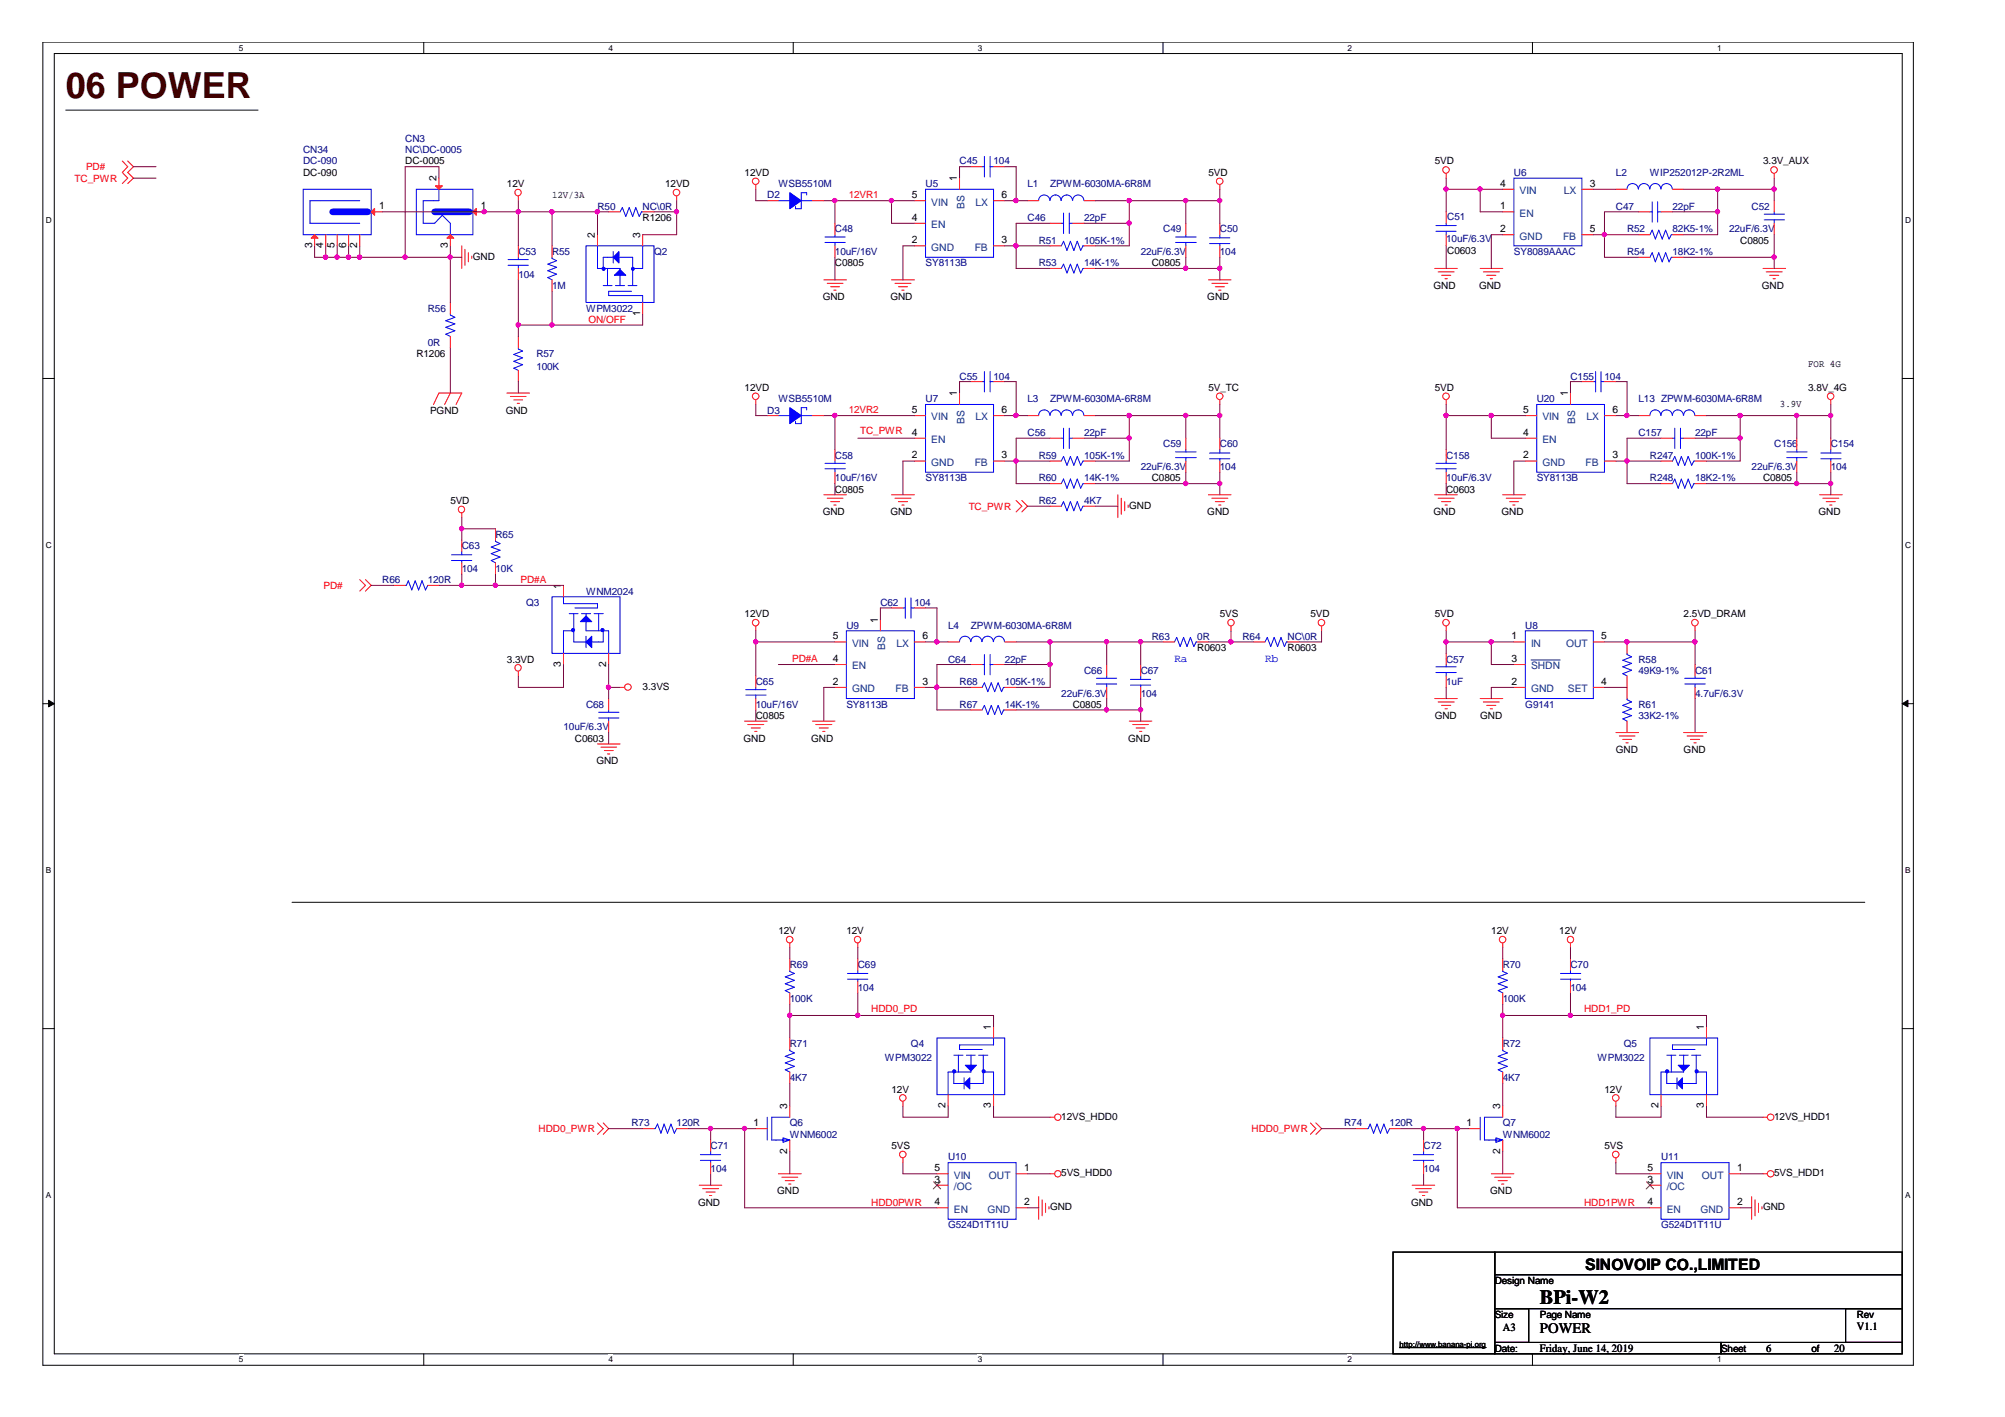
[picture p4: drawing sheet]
<svg xmlns="http://www.w3.org/2000/svg" width="297mm" height="210mm" viewBox="0 0 297 210" stroke-linecap="round" stroke-linejoin="round" font-family="sans-serif">
<path d="M6.3 6.2h277.2v196h-277.2zM8 7.9h273.8v192.6h-273.8z" fill="none" stroke="#000" stroke-width=".15"/>
<g fill="#fff">
<path d="M35.4 6.4h.6v1.4h-.6z"/>
<path d="M35.4 200.7h.6v1.4h-.6z"/>
</g>
<path d="M62.8 6.2v1.7M62.8 200.5v1.7" fill="none" stroke="#000" stroke-width=".15"/>
<g fill="#fff">
<path d="M90.1 6.4h.7v1.4h-.7z"/>
<path d="M90.1 200.7h.7v1.4h-.7z"/>
</g>
<path d="M117.5 6.2v1.7M117.5 200.5v1.7" fill="none" stroke="#000" stroke-width=".15"/>
<g fill="#fff">
<path d="M144.9 6.4h.6v1.4h-.6z"/>
<path d="M144.9 200.7h.6v1.4h-.6z"/>
</g>
<path d="M172.3 6.2v1.7M172.3 200.5v1.7" fill="none" stroke="#000" stroke-width=".15"/>
<g fill="#fff">
<path d="M199.6 6.4h.7v1.4h-.7z"/>
<path d="M199.6 200.7h.7v1.4h-.7z"/>
</g>
<path d="M227 6.2v1.7M227 200.5v1.7" fill="none" stroke="#000" stroke-width=".15"/>
<g fill="#fff">
<path d="M254.4 6.4h.6v1.4h-.6z"/>
<path d="M254.4 200.7h.6v1.4h-.6z"/>
<path d="M6.8 31.9h.8v1.4h-.8z"/>
<path d="M282.2 31.9h.9v1.4h-.9z"/>
<path d="M6.8 80.1h.8v1.4h-.8z"/>
<path d="M282.2 80.1h.9v1.4h-.9z"/>
</g>
<path d="M6.3 56.1h1.7M281.8 56.1h1.7" fill="none" stroke="#000" stroke-width=".15"/>
<g fill="#fff">
<path d="M6.8 128.2h.7v1.4h-.7z"/>
<path d="M282.2 128.2h.8v1.4h-.8z"/>
</g>
<path d="M6.3 104.2h1.7M281.8 104.2h1.7" fill="none" stroke="#000" stroke-width=".15"/>
<g fill="#000" stroke="#000" stroke-width=".15">
<path d="M7.2 103.7l.8 .5-.8 .5z" fill-rule="evenodd"/>
<path d="M281.8 104.2l.9-.5v1z" fill-rule="evenodd"/>
</g>
<g fill="#fff">
<path d="M6.8 176.4h.7v1.4h-.7z"/>
<path d="M282.2 176.4h.8v1.4h-.8z"/>
</g>
<path d="M9.7 16.3h28.5M43.3 133.7h233M6.3 152.4h1.7M281.8 152.4h1.7M206.4 185.5h15v15h-15zM221.4 185.5h60.4v3.3h-60.4zM221.4 188.8h60.4v5.1h-60.4zM221.4 193.9h5.1v5h-5.1zM221.4 198.9h33.6v1.6h-33.6zM255 198.9h26.8v1.6h-26.8zM273.4 193.9h8.4v5h-8.4z" fill="none" stroke="#000" stroke-width=".15"/>
<g fill="none" stroke="#f00" stroke-width=".15">
<path d="M18.1 23.8l.8 .9-.8 .8 .8 .9-.8 .8M18.9 23.8l.9 .9-.9 .8 .9 .9-.9 .8M46.6 34.8v1.6M48.3 34.8v1.6M50 34.8v1.6M51.6 34.8v1.6M53.3 34.8v1.6M55 31.4h1.6M65 26.4v1.6M66.7 34.8v1.6M68.4 36.4v3.4M68.9 36.9v2.4"/>
<path d="M69.4 37.4v1.4M69.9 37.9v.4M70.1 31.4h1.7M76.8 29.1v.6M76.8 36.4v1.7M76.8 39.8v1.7M81.8 36.4v1.7M88.5 34.8v1.6M90.2 31.4h1.7M95.2 31.4h1.7M95.2 34.8v1.6M100.2 29.1v.6"/>
<path d="M112 27.4v.6M113.7 29.7h1.6M120.4 29.7h1.6M123.7 33.1v1.7M123.7 36.4v1.7M135.5 29.7h1.6M135.5 36.4h1.6M135.5 33.1h1.6M142.2 26.4v1.6M143.8 24.7h1.7M147.2 29.7h1.6M147.2 36.4h1.6"/>
<path d="M147.2 24.7h1.6M152.2 29.7h1.7M155.6 39.8h1.6M155.6 36.4h1.6M155.6 33.1h1.6M158.9 33.1h1.7M160.6 39.8h1.7M160.6 29.7h1.7M160.6 36.4h1.7M175.7 33.1v1.7M175.7 36.4v1.7M180.7 27.4v.6"/>
<path d="M180.7 33.1v1.7M180.7 36.4v1.7M212.6 39.8h3.3M214.2 25.7v.7M214.2 31.4v1.7M214.2 34.8v1.6M219.3 39.8h3.3M222.6 31.4h1.7M222.6 28h1.7M222.6 34.8h1.7M234.4 28h1.7M234.4 34.8h1.7"/>
<path d="M239.4 28h1.6M242.7 31.4h1.7M242.7 38.1h1.7M242.7 34.8h1.7M246.1 31.4h1.7M247.8 28h1.6M247.8 38.1h1.6M247.8 34.8h1.6M261.2 39.8h3.3M262.8 25.7v.7M262.8 29.7v1.7M262.8 33.1v1.7"/>
<path d="M64.2 59.9l.8-1.7h3.4l-.8 1.7M66.7 58.2l-.8 1.7M66.7 44.8v1.7M66.7 49.8v1.7M75.1 58.2h3.3M75.6 58.7h2.3M76.1 59.2h1.3M76.6 59.7h.4M76.8 49.8v1.7M76.8 54.9v1.6M81.8 41.5v1.7M95.2 44.8v1.7"/>
<path d="M112 59.2v.7M122 41.5h3.4M122.6 42h2.3M123.1 42.5h1.3M123.5 43h.4M132.1 41.5h3.4M132.6 42h2.4M133.1 42.5h1.4M133.6 43h.3M142.2 58.2v1.7M143.8 56.5h1.7M147.2 56.5h1.6"/>
<path d="M179 41.5h3.4M179.5 42h2.4M180 42.5h1.4M180.6 43h.3M180.7 59.2v.7M213.1 40.3h2.3M213.6 40.8h1.3M214.1 41.3h.3M214.2 59.2v.7M219.8 40.3h2.3M220.3 40.8h1.3M220.8 41.3h.3"/>
<path d="M232.7 58.2v1.7M234.4 56.5h1.7M237.7 56.5h1.7M261.7 40.3h2.3M262.2 40.8h1.3M262.7 41.3h.3M271.2 59.2v.7M68.4 76v.7M73.4 78.3v1.7M113.7 61.6h1.6M120.4 61.6h1.6M122 73.3h3.4"/>
<path d="M122.6 73.8h2.3M123.1 74.3h1.3M123.5 74.8h.4M123.7 66.6v1.7M123.7 69.9v1.7M132.1 73.3h3.4M132.6 73.8h2.4M133.1 74.3h1.4M133.6 74.8h.3M135.5 64.9h1.6M135.5 68.3h1.6M135.5 61.6h1.6"/>
<path d="M147.2 68.3h1.6M147.2 61.6h1.6M150.5 74.1l.9 .9-.9 .8M151.4 74.1l.8 .9-.8 .8M152.2 61.6h1.7M155.6 64.9h1.6M155.6 68.3h1.6M155.6 71.6h1.6M155.6 75h1.6M158.9 64.9h1.7M160.6 68.3h1.7M160.6 61.6h1.7"/>
<path d="M160.6 71.6h1.7M160.6 75h1.7M165.6 73.3v3.4M166.1 73.8v2.4M166.6 74.3v1.4M167.1 74.8v.4M175.7 64.9v1.7M175.7 68.3v1.6M179 73.3h3.4M179.5 73.8h2.4M180 74.3h1.4M180.6 74.8h.3"/>
<path d="M180.7 64.9v1.7M180.7 68.3v1.6M212.6 73.3h3.3M213.1 73.8h2.3M213.6 74.3h1.3M214.1 74.8h.3M214.2 66.6v1.7M214.2 69.9v1.7M222.6 73.3h3.4M223.1 73.8h2.4M223.6 74.3h1.4M224.1 74.8h.4"/>
<path d="M226 64.9h1.7M226 68.3h1.7M226 61.6h1.7M237.7 68.3h1.7M237.7 61.6h1.7M242.7 61.6h1.7M246.1 64.9h1.7M246.1 68.3h1.7M246.1 71.6h1.7M249.4 64.9h1.7M251.1 68.3h1.7M251.1 61.6h1.7"/>
<path d="M251.1 71.6h1.7M266.2 64.9v1.7M266.2 68.3v1.6M269.6 73.3h3.3M270 73.8h2.4M270.6 74.3h1.3M271.1 74.8h.3M271.2 64.9v1.7M271.2 68.3v1.6M53.3 85.9l.8 .8-.8 .9M54.1 85.9l.9 .8-.9 .9M58.3 86.7h1.7"/>
<path d="M63.4 86.7h1.6M68.4 80v1.7M68.4 83.4v1.7M73.4 83.4v1.7M76.8 99.5v.6M83.5 86.7v1.7M83.5 96.8v1.6M90.2 96.8v1.6M112 92.8v.6M123.7 95.1h1.7M123.7 98.4h1.7M130.4 91.8v1.6"/>
<path d="M132.1 90.1h1.7M135.5 95.1h1.6M135.5 90.1h1.6M140.5 95.1h1.7M143.8 98.4h1.7M147.2 98.4h1.6M148.8 95.1h1.7M164 98.4v1.7M169 98.4v1.7M172.3 95.1h1.7M177.4 95.1h1.6M182.4 92.8v.6"/>
<path d="M185.8 95.1h1.6M190.8 95.1h1.6M195.8 92.8v.6M214.2 92.8v.6M214.2 96.8v1.6M224.3 95.1h1.7M224.3 98.4h1.7M236.1 95.1h1.6M241 95.1v1.7M251.1 92.8v.6M251.1 98.4v1.7M88.5 110.2h3.4"/>
<path d="M89 110.7h2.4M89.5 111.2h1.3M90 111.7h.3M90.2 103.5v1.7M90.2 106.8v1.7M91.9 101.8h.6M110.3 106.8h3.4M110.8 107.3h2.4M111.3 107.8h1.3M111.8 108.3h.3M112 100.1v1.7M112 103.5v1.7"/>
<path d="M120.4 106.8h3.3M120.9 107.3h2.3M121.4 107.8h1.3M121.9 108.3h.3M123.7 101.8h1.7M135.5 101.8h1.6M143.8 101.8h1.7M143.8 105.2h1.7M148.8 101.8h1.7M148.8 105.2h1.7M164 101.8v1.7M167.3 106.8h3.3"/>
<path d="M167.8 107.3h2.3M168.3 107.8h1.3M168.8 108.3h.4M169 101.8v1.7M212.6 103.5h3.3M213.1 104h2.3M213.6 104.5h1.3M214.1 105h.3M214.2 100.1v1.7M219.3 103.5h3.3M219.8 104h2.3M220.3 104.5h1.3"/>
<path d="M220.8 105h.3M224.3 101.8h1.7M236.1 101.8h1.6M239.4 108.5h3.3M239.9 109h2.3M240.4 109.5h1.3M240.9 110h.3M241 100.1v3.4M241 106.8v1.7M249.4 108.5h3.4M249.9 109h2.4M250.4 109.5h1.4"/>
<path d="M251 110h.3M251.1 101.8v1.7M117 139.7v.6M127.1 139.7v.6M222.6 139.7v.6M232.7 139.7v.6M117 142v1.7M117 147.1v1.6M117 153.8v1.7M117 158.8v1.7M127.1 142v1.7M127.1 145.4v1.7"/>
<path d="M147.2 152.1v1.7M222.6 142v1.7M222.6 147.1v1.6M222.6 153.8v1.7M222.6 158.8v1.7M232.7 142v1.7M232.7 145.4v1.7M252.8 152.1v1.7M88.5 166.3l.9 .9-.9 .8M89.4 166.3l.8 .9-.8 .8M95.2 167.2h1.7M100.2 167.2h1.7"/>
<path d="M103.6 175.6h3.3M104.1 176.1h2.4M104.6 176.6h1.4M105.1 177.1h.4M105.3 168.9v1.6M105.3 172.2v1.7M112 167.2h1.7M115.3 173.9h3.4M115.8 174.4h2.4M116.3 174.9h1.4M116.8 175.4h.4M117 163.8v1.7"/>
<path d="M117 168.9v1.6M133.8 163.2v.6M133.8 171.5v.7M138.8 173.9h1.7M138.8 175.6h1.7M138.8 178.9h1.7M140.5 162.2v1.6M147.2 162.2v1.6M150.5 173.9h1.7M150.5 178.9h1.7M153.9 177.3v3.3M154.4 177.7v2.4"/>
<path d="M154.9 178.2v1.4M155.4 178.7v.4M155.6 173.9h.7M155.6 165.5h.7M194.1 166.3l.8 .9-.8 .8M194.9 166.3l.9 .9-.9 .8M200.8 167.2h1.7M205.9 167.2h1.6M209.2 175.6h3.4M209.7 176.1h2.3M210.2 176.6h1.3M210.7 177.1h.4"/>
<path d="M210.9 168.9v1.6M210.9 172.2v1.7M217.6 167.2h1.7M220.9 173.9h3.4M221.4 174.4h2.4M222 174.9h1.3M222.5 175.4h.3M222.6 163.8v1.7M222.6 168.9v1.6M239.4 163.2v.6M239.4 171.5v.7M244.4 173.9h1.7"/>
<path d="M244.4 175.6h1.7M244.4 178.9h1.7M246.1 162.2v1.6M252.8 162.2v1.6M256.2 173.9h1.6M256.2 178.9h1.6M259.5 177.3v3.3M260 177.7v2.4M260.5 178.2v1.4M261 178.7v.4M261.2 173.9h.6M261.2 165.5h.6"/>
<circle cx="76.7" cy="28.5" r=".48"/>
<circle cx="100.2" cy="28.5" r=".49"/>
<circle cx="112" cy="26.8" r=".48"/>
<circle cx="180.7" cy="26.8" r=".48"/>
<circle cx="214.2" cy="25.2" r=".49"/>
<circle cx="262.8" cy="25.2" r=".49"/>
<circle cx="111.9" cy="58.7" r=".49"/>
<circle cx="180.7" cy="58.7" r=".49"/>
<circle cx="214.2" cy="58.7" r=".49"/>
<circle cx="271.2" cy="58.7" r=".49"/>
<circle cx="68.4" cy="75.5" r=".48"/>
<circle cx="76.7" cy="98.9" r=".48"/>
<circle cx="111.9" cy="92.2" r=".49"/>
<circle cx="182.4" cy="92.2" r=".48"/>
<circle cx="195.8" cy="92.2" r=".49"/>
<circle cx="214.2" cy="92.2" r=".49"/>
<circle cx="251.1" cy="92.2" r=".49"/>
<circle cx="93" cy="101.8" r=".48"/>
<circle cx="117" cy="139.2" r=".49"/>
<circle cx="127" cy="139.2" r=".48"/>
<circle cx="222.6" cy="139.2" r=".49"/>
<circle cx="232.6" cy="139.2" r=".48"/>
<circle cx="133.8" cy="171" r=".49"/>
<circle cx="133.8" cy="162.6" r=".49"/>
<circle cx="156.7" cy="173.9" r=".47"/>
<circle cx="156.7" cy="165.5" r=".47"/>
<circle cx="239.4" cy="171" r=".49"/>
<circle cx="239.4" cy="162.6" r=".49"/>
<circle cx="262.3" cy="173.9" r=".48"/>
<circle cx="262.3" cy="165.5" r=".48"/>
</g>
<path d="M207.3 199.6h12.8" fill="none" stroke="#000" stroke-width=".18"/>
<g fill="none" stroke="#00f" stroke-width=".15">
<path d="M44.9 28h10.1v6.8h-10.1zM53.3 29.7h-7.4v3.4h7.4M61.7 28h8.4v6.8h-8.4zM65 28v1.7h-2.3v3.4h1.7l1.1-1.2 1.2 1.2v1.7M75.3 39.3h3M75.3 38.5h3M76.8 38.1v.4M76.8 39.3v.5M81.8 38.1v.2l.7 .3-1.3 .5 1.3 .5-1.3 .5 1.3 .5-1.3 .5 .6 .4M86.8 36.4h10.1v8.4h-10.1zM88.5 36.4v3.4h3.4v2.5M90 39.8v2.5"/>
<path d="M90.8 38.1h-1.4v1.7M90.8 37.3v1.7M91.5 38.1h2.2v4.2M91.9 31.4l.3-.7 .5 1.4 .5-1.4 .5 1.4 .5-1.4 .5 1.4 .3-.7h.2M95.2 36.4v3.4h-1.5M115.3 29.7h1.7M118.7 29.7h1.7M119.5 28.9v-.4h-.8v2.4h-.8v-.3M122.2 35.9h3M122.2 35.1h3M123.7 34.8v.3M123.7 35.9v.5"/>
<path d="M137.1 28h10.1v10.1h-10.1zM145.5 24.7h.3M145.8 23.2v3M146.7 23.2v3M146.7 24.7h.5M153.9 29.7a.83 .83 0 0 1 .8-.8 .83 .83 0 0 1 .8 .8M155.6 29.7a.8 .8 0 0 1 .8-.8 .8 .8 0 0 1 .8 .8M157.2 29.7a.83 .83 0 0 1 .9-.8 .83 .83 0 0 1 .8 .8M157.2 33.1h.4M157.2 39.8l.4-.7 .5 1.3 .5-1.3 .5 1.3 .5-1.3 .5 1.3 .3-.6h.2M157.2 36.4l.4-.7 .5 1.4 .5-1.4 .5 1.4 .5-1.4 .5 1.4 .3-.7h.2M157.6 31.6v3"/>
<path d="M158.4 33.1h.5M158.4 31.6v3M158.9 29.7a.83 .83 0 0 1 .8-.8 .83 .83 0 0 1 .9 .8M174.2 35.9h3M174.2 35.1h3M175.7 34.8v.3M175.7 35.9v.5M179.2 35.2h3M179.2 36.1h3M180.7 34.8v.4M180.7 36.1v.3M212.7 34.3h3"/>
<path d="M212.7 33.4h3M214.2 33.1v.3M214.2 34.3v.5M224.3 26.4h10.1v10h-10.1zM241 28a.83 .83 0 0 1 .9-.8 .83 .83 0 0 1 .8 .8M242.7 28a.83 .83 0 0 1 .9-.8 .83 .83 0 0 1 .8 .8M244.4 28a.8 .8 0 0 1 .8-.8 .8 .8 0 0 1 .8 .8M244.4 38.1l.4-.7 .4 1.4 .5-1.4 .6 1.4 .5-1.4 .5 1.4 .3-.7h.2M244.4 34.8l.4-.7 .4 1.3 .5-1.3 .6 1.3 .5-1.3 .5 1.3 .3-.6h.2M244.4 31.4h.4M244.8 29.9v3M245.6 31.4h.5"/>
<path d="M245.6 29.9v3M246.1 28a.83 .83 0 0 1 .8-.8 .83 .83 0 0 1 .8 .8M261.4 32.6h3M261.4 31.7h3M262.8 31.4v.3M262.8 32.6v.5M66.7 46.5v.2l.7 .3-1.4 .5 1.4 .5-1.4 .5 1.4 .5-1.4 .5 .7 .3M76.8 51.5v.2l.6 .3-1.3 .5 1.3 .5-1.3 .5 1.3 .5-1.3 .5 .7 .4M89.4 42.3h1.3M91.2 42.3h1.3M93 42.3h1.4M93.6 43.2h-3.4v.6h5v1"/>
<path d="M137.1 59.9h10.1v10h-10.1zM145.5 56.5h.3M145.8 55v3.1M146.7 55v3.1M146.7 56.5h.5M227.7 59.9h10v10h-10zM236.1 56.5h.3M236.4 55v3.1M237.2 56.5h.5M237.2 55v3.1M115.3 61.6h1.7M118.7 61.6h1.7"/>
<path d="M119.5 60.7v-.3h-.8v2.4h-.8v-.4M122.2 69.4h3M122.2 68.6h3M123.7 68.3v.3M123.7 69.4v.5M153.9 61.5a.83 .83 0 0 1 .8-.8 .83 .83 0 0 1 .8 .8M155.6 61.5a.8 .8 0 0 1 .8-.8 .8 .8 0 0 1 .8 .8M157.2 61.5a.83 .83 0 0 1 .9-.8 .83 .83 0 0 1 .8 .8M157.2 68.3l.4-.7 .5 1.3 .5-1.3 .5 1.3 .5-1.3 .5 1.3 .3-.6h.2M157.2 71.6l.4-.6 .5 1.3 .5-1.3 .5 1.3 .5-1.3 .5 1.3 .3-.7h.2M157.2 64.9h.4M157.2 75l.4-.7 .5 1.4 .5-1.4 .5 1.4 .5-1.4 .5 1.4 .3-.7h.2"/>
<path d="M157.6 63.4v3M158.4 64.9h.5M158.4 63.4v3M158.9 61.5a.83 .83 0 0 1 .8-.8 .83 .83 0 0 1 .9 .8M174.2 67.8h3M174.2 66.9h3M175.7 66.6v.3M175.7 67.8v.5M179.2 67.1h3M179.2 68h3M180.7 66.6v.5M180.7 68v.3"/>
<path d="M212.7 69.4h3M212.7 68.6h3M214.2 68.3v.3M214.2 69.4v.5M244.4 61.5a.8 .8 0 0 1 .8-.8 .8 .8 0 0 1 .8 .8M246.1 61.5a.83 .83 0 0 1 .8-.8 .83 .83 0 0 1 .8 .8M247.8 61.5a.8 .8 0 0 1 .8-.8 .8 .8 0 0 1 .8 .8M247.8 68.3l.3-.7 .5 1.3 .5-1.3 .5 1.3 .5-1.3 .5 1.3 .4-.6h.1M247.8 71.6l.3-.6 .5 1.3 .5-1.3 .5 1.3 .5-1.3 .5 1.3 .4-.7h.1M247.8 64.9h.3M248.1 63.4v3M249 64.9h.4"/>
<path d="M249 63.4v3M249.4 61.5a.83 .83 0 0 1 .9-.8 .83 .83 0 0 1 .8 .8M264.7 67.8h3M264.7 66.9h3M266.2 66.6v.3M266.2 67.8v.5M269.7 67.1h3.1M269.7 68h3.1M271.2 66.6v.5M271.2 68v.3M60 86.7h.2l.3-.7 .5 1.4 .5-1.4 .5 1.4 .5-1.4 .5 1.4 .4-.7M66.9 82.2h3"/>
<path d="M66.9 83h3M68.4 81.7v.5M68.4 83v.4M73.4 80v.2l.7 .3-1.3 .5 1.3 .5-1.3 .5 1.3 .5-1.3 .5 .6 .4M81.8 88.4h10.1v8.4h-10.1zM83.5 88.4v1h5v.7h-3.3M84.3 90.9h1.3M85 90.9v4.2h2.2M85 93.4h-1.5v3.4M86.1 90.9h1.4M86.8 90.9v2.5h3.4v3.4M86.8 94.2v1.7"/>
<path d="M88 90.9h1.4M88.7 90.9v2.5M89.4 93.4v1.7h-1.7M125.4 93.4h10.1v10.1h-10.1zM133.8 90.1h.3M134.1 88.6v3M135 90.1h.5M135 88.6v3M142.2 95.1a.83 .83 0 0 1 .8-.9 .83 .83 0 0 1 .8 .9M143.8 95.1a.8 .8 0 0 1 .9-.9 .8 .8 0 0 1 .8 .9M145.5 95.1a.83 .83 0 0 1 .8-.9 .83 .83 0 0 1 .9 .9M145.5 98.4h.3"/>
<path d="M145.8 97v3M146.7 98.4h.5M146.7 97v3M147.2 95.1a.8 .8 0 0 1 .8-.9 .8 .8 0 0 1 .8 .9M174 95.1l.3-.7 .5 1.4 .5-1.4 .6 1.4 .5-1.4 .5 1.4 .3-.7h.2M187.4 95.1l.3-.7 .6 1.4 .5-1.4 .5 1.4 .5-1.4 .5 1.4 .3-.7h.2M212.7 99.6h3M212.7 98.8h3M214.2 98.4v.4M214.2 99.6v.5M226 93.4h10.1v10.1h-10.1zM241 96.8v.2l.7 .3-1.3 .5 1.3 .5-1.3 .5 1.3 .5-1.3 .5 .6 .3"/>
<path d="M88.7 106.4h3M88.7 105.5h3M90.2 105.2v.3M90.2 106.4v.4M110.5 103h3M110.5 102.2h3M112 101.8v.4M112 103v.5M145.5 101.8l.3-.7 .5 1.4 .6-1.4 .5 1.4 .5-1.4 .5 1.4 .3-.7h.1M145.5 105.2l.3-.7 .5 1.3 .6-1.3 .5 1.3 .5-1.3 .5 1.3 .3-.6h.1M162.4 101.3h3M162.4 100.5h3"/>
<path d="M164 100.1v.4M164 101.3v.5M167.5 100.6h3M167.5 101.5h3M169 100.1v.5M169 101.5v.3M241 103.5v.1l.7 .4-1.3 .5 1.3 .5-1.3 .5 1.3 .5-1.3 .5 .6 .3M249.6 101.3h3M249.6 100.5h3M251.1 100.1v.4M251.1 101.3v.5M117 143.7v.2l.7 .3-1.4 .5 1.4 .5-1.4 .5 1.4 .5-1.4 .5 .7 .4"/>
<path d="M117 155.5v.1l.7 .4-1.4 .5 1.4 .4-1.4 .6 1.4 .5-1.4 .5 .7 .3M125.6 144.2h3M125.6 145h3M127.1 143.7v.5M127.1 145v.4M138.8 153.8h10v8.4h-10zM141.3 156.3h1.4M141.3 158.8v1.7h1.5M142 156.3v2.5M142.8 159.7v1.6M143.2 156.3h1.3M143.8 156.3v2.5h-3.3v3.4"/>
<path d="M145 156.3h1.3M145.7 156.3v4.2h-2.2M145.7 158.8h1.5v3.4M147.2 153.8v1h-5v.7h3.3M222.6 143.7v.2l.7 .3-1.3 .5 1.3 .5-1.3 .5 1.3 .5-1.3 .5 .6 .4M222.6 155.5v.1l.7 .4-1.3 .5 1.3 .4-1.3 .6 1.3 .5-1.3 .5 .6 .3M231.2 144.2h3M231.2 145h3M232.7 143.7v.5M232.7 145v.4M244.4 153.8h10.1v8.4h-10.1zM246.9 156.3h1.4"/>
<path d="M246.9 158.8v1.7h1.6M247.6 156.3v2.5M248.5 159.7v1.6M248.8 156.3h1.3M249.4 156.3v2.5h-3.3v3.4M250.6 156.3h1.4M251.3 158.8h1.5v3.4M251.3 156.3v4.2h-2.2M252.8 153.8v1h-5v.7h3.3M96.9 167.2h.2l.3-.7 .5 1.4 .5-1.4 .5 1.4 .5-1.4 .5 1.4 .3-.7M103.8 171h3M103.8 171.9h3"/>
<path d="M105.3 170.5v.5M105.3 171.9v.3M113.7 165.5v3.4M117 165.5h-2.7v3.4h2.7l-1 .3v-.7l1 .4M140.5 172.2h10v8.4h-10zM202.5 167.2h.2l.3-.7 .5 1.4 .5-1.4 .5 1.4 .5-1.4 .5 1.4 .4-.7M209.4 171h3M209.4 171.9h3M210.9 170.5v.5M210.9 171.9v.3M219.3 165.5v3.4M222.6 165.5h-2.7v3.4h2.7l-1 .3v-.7l1 .4"/>
<path d="M246.1 172.2h10.1v8.4h-10.1z"/>
</g>
<path d="M49.3 31.4h5.2M64.4 31.4h5.2" fill="none" stroke="#00f" stroke-width=".97"/>
<g fill="#f00" stroke="#f00" stroke-width=".15">
<path d="M55 31.4l.5-.5v1z" fill-rule="evenodd"/>
<path d="M46.1 35.3l.5-.5 .5 .5z" fill-rule="evenodd"/>
<path d="M64.5 27.5h1l-.5 .5z" fill-rule="evenodd"/>
<path d="M70.6 30.9v1l-.5-.5z" fill-rule="evenodd"/>
<path d="M66.2 35.3l.5-.5 .5 .5z" fill-rule="evenodd"/>
</g>
<g fill="#00f" stroke="#00f" stroke-width=".15">
<path d="M117 28.5l1.7 1.2-1.7 1.2z" fill-rule="evenodd"/>
<path d="M249.3 159.7v1.6l-.8-.8z" fill-rule="evenodd"/>
<path d="M248.6 157.8h1.7l-.9 .8z" fill-rule="evenodd"/>
<path d="M246.8 158.5h.3l.1 .2-.1 .2h-.1h-.2z" fill-rule="evenodd"/>
<path d="M251.2 158.5h.3l.1 .2-.1 .2h-.2h-.1z" fill-rule="evenodd"/>
<path d="M90.8 38.1l.9-.8v1.7z" fill-rule="evenodd"/>
<path d="M91.9 39.9l.8 .9h-1.7z" fill-rule="evenodd"/>
<path d="M89.3 39.7h.3l.1 .1-.1 .2-.2 .1-.1-.1z" fill-rule="evenodd"/>
<path d="M93.6 39.7h.3l.1 .1-.1 .2-.1 .1-.2-.1z" fill-rule="evenodd"/>
<path d="M143.7 159.7v1.6l-.9-.8z" fill-rule="evenodd"/>
<path d="M143 157.8h1.7l-.9 .8z" fill-rule="evenodd"/>
<path d="M141.2 158.5h.3l.1 .2-.1 .2h-.1h-.2z" fill-rule="evenodd"/>
<path d="M145.6 158.5h.3l.1 .2-.1 .2h-.2h-.1z" fill-rule="evenodd"/>
<path d="M86.8 95.1l.9-.9v1.7z" fill-rule="evenodd"/>
<path d="M86.8 91.2l.9 .9h-1.7z" fill-rule="evenodd"/>
<path d="M89.1 93.2h.3l.1 .1-.1 .2-.2 .1-.1-.1z" fill-rule="evenodd"/>
<path d="M84.7 93.2h.4v.1v.2l-.2 .1-.2-.1z" fill-rule="evenodd"/>
<path d="M117 60.4l1.7 1.2-1.7 1.2z" fill-rule="evenodd"/>
</g>
<path d="M226.8 97.8h4.3" fill="none" stroke="#004080" stroke-width=".15"/>
<path d="M138.3 175.1l1.1 1M139.3 175.1l-1 1M243.9 175.1l1.1 1M244.9 175.1l-1 1" fill="none" stroke="#804000" stroke-width=".15"/>
<g fill="none" stroke="#800040" stroke-width=".15">
<path d="M19.8 24.7h3.3M19.8 26.4h3.3M46.6 36.4v1.7h21.8M48.3 36.4v1.7M50 36.4v1.7M51.6 36.4v1.7M53.3 36.4v1.7M56.6 31.4h33.6M65 26.4v-1.7h-5v13.4M66.7 36.4v8.4M76.8 29.7v6.7M81.8 31.4v5"/>
<path d="M88.5 31.4v3.4M96.9 31.4h3.3M100.2 29.7v5.1h-5M112 28v1.7h1.7M122 29.7h13.5M123.7 29.7v3.4M123.7 38.1v3.4M132.1 29.7v3.4h3.4M135.5 36.4h-1.7v5.1M143.8 24.7h-1.6v1.7M148.8 24.7h1.7v5M148.8 29.7h3.4"/>
<path d="M148.8 36.4h6.8M155.6 33.1h-5.1v6.7h5.1M160.6 33.1h6.7M162.3 29.7h18.4M162.3 39.8h18.4M167.3 29.7v6.7h-5M175.7 29.7v3.4M175.7 38.1v1.7M180.7 28v5.1M180.7 38.1v3.4M214.2 26.4v5M214.2 36.4v3.4"/>
<path d="M214.2 28h8.4M219.3 28v3.4h3.3M222.6 34.8h-1.7v5M236.1 34.8h6.6M236.1 28h3.3M242.7 31.4h-5v6.7h5M247.8 31.4h6.7M249.4 38.1h13.4M249.4 28h13.4M254.5 28v6.8h-5.1M262.8 26.4v3.3M262.8 34.8v5"/>
<path d="M66.7 51.5v6.7M76.8 41.5v8.3M76.8 56.5v1.7M81.8 43.2v4.9M95.2 46.5v1.6h-18.4M112 59.9v1.7h1.7M143.8 56.5h-1.6v1.7M148.8 56.5h1.7v5.1M180.7 59.9v5M214.2 59.9v6.7M234.4 56.5h-1.7v1.7M239.4 56.5h1.6v5.1"/>
<path d="M271.2 59.9v5M68.4 76.7v3.3M68.4 78.3h5M122 61.6h13.5M123.7 61.6v5M123.7 71.6v1.7M127.1 64.9h8.4M135.5 68.3h-1.7v5M148.8 61.6h3.4M148.8 68.3h6.8M152.2 75h3.4M155.6 64.9h-5.1v6.7h5.1"/>
<path d="M160.6 64.9h6.7M162.3 61.6h18.4M162.3 75h3.3M162.3 71.6h18.4M167.3 61.6v6.7h-5M175.7 61.6v3.3M175.7 69.9v1.7M180.7 69.9v3.4M214.2 61.6h11.8M214.2 71.6v1.7M220.9 61.6v3.3h5.1M226 68.3h-1.7v5"/>
<path d="M239.4 61.6h3.3M239.4 68.3h6.7M246.1 64.9h-5.1v6.7h5.1M251.1 64.9h6.7M252.8 61.6h18.4M252.8 71.6h18.4M257.8 61.6v6.7h-5M266.2 61.6v3.3M266.2 69.9v1.7M271.2 69.9v3.4M55 86.7h3.3M65 86.7h18.5"/>
<path d="M68.4 85.1v1.6M73.4 85.1v1.6M83.5 98.4v3.4h-6.7v-1.7M90.2 98.4v5.1M112 93.4v6.7M112 95.1h11.7M115.3 98.4h8.4M132.1 90.1h-1.7v1.7M137.1 95.1h3.4M137.1 90.1h1.7v5M143.8 98.4h-5v6.8h5M148.8 98.4h6.8"/>
<path d="M150.5 95.1h21.8M155.6 95.1v6.7h-5.1M164 95.1v3.3M169 95.1v3.3M179 95.1h6.8M182.4 93.4v1.7M195.8 93.4v1.7h-3.4M214.2 95.1h10.1M214.2 93.4v3.4M220.9 95.1v3.3h3.4M237.7 95.1h13.4M251.1 93.4v5"/>
<path d="M90.2 101.8h1.7M90.2 108.5v1.7M112 105.2v1.6M123.7 101.8h-1.7v5M137.1 101.8h6.7M150.5 105.2h18.5M164 103.5v1.7M169 103.5v3.3M214.2 101.8v1.7M224.3 101.8h-3.4v1.7M237.7 101.8h3.3M251.1 103.5v5"/>
<path d="M117 140.3v1.7M117 148.7v5.1M117 150.4h30.2v1.7M127.1 140.3v1.7M127.1 147.1v3.3M222.6 150.4h30.2v1.7M222.6 140.3v1.7M222.6 148.7v5.1M232.7 140.3v1.7M232.7 147.1v3.3M90.2 167.2h5M101.9 167.2h10.1"/>
<path d="M105.3 167.2v1.7M105.3 173.9v1.7M110.3 167.2v11.7h28.5M117 160.5v3.3M117 170.5v3.4M133.8 163.8v1.7h6.7v-1.7M133.8 172.2v1.7h5M147.2 163.8v1.7h8.4M152.2 178.9h1.7M152.2 173.9h3.4M195.8 167.2h5M207.5 167.2h10.1"/>
<path d="M210.9 167.2v1.7M210.9 173.9v1.7M215.9 167.2v11.7h28.5M222.6 160.5v3.3M222.6 170.5v3.4M239.4 172.2v1.7h5M239.4 163.8v1.7h6.7v-1.7M252.8 163.8v1.7h8.4M257.8 178.9h1.7M257.8 173.9h3.4"/>
</g>
<g fill="#f0f" stroke="#f0f" stroke-width=".15">
<circle cx="150.5" cy="29.7" r=".32"/>
<circle cx="132.1" cy="29.7" r=".32"/>
<circle cx="123.7" cy="29.7" r=".32"/>
<circle cx="175.7" cy="29.7" r=".32"/>
<circle cx="167.3" cy="33" r=".32"/>
<circle cx="167.3" cy="29.7" r=".32"/>
<circle cx="150.5" cy="36.4" r=".32"/>
<circle cx="175.7" cy="39.7" r=".32"/>
<circle cx="123.7" cy="61.5" r=".32"/>
<circle cx="88.5" cy="31.4" r=".32"/>
<circle cx="81.8" cy="31.4" r=".32"/>
<circle cx="76.8" cy="31.4" r=".32"/>
<circle cx="81.8" cy="48.1" r=".32"/>
<circle cx="76.8" cy="48.1" r=".32"/>
<circle cx="182.3" cy="95.1" r=".32"/>
<circle cx="180.7" cy="29.7" r=".32"/>
<circle cx="180.7" cy="39.7" r=".32"/>
<circle cx="60" cy="38.1" r=".32"/>
<circle cx="100.2" cy="31.4" r=".32"/>
<circle cx="251.1" cy="95.1" r=".32"/>
<circle cx="241" cy="95.1" r=".32"/>
<circle cx="254.4" cy="28" r=".32"/>
<circle cx="262.8" cy="28" r=".32"/>
<circle cx="254.4" cy="31.4" r=".32"/>
<circle cx="220.9" cy="95.1" r=".32"/>
<circle cx="214.2" cy="95.1" r=".32"/>
<circle cx="262.8" cy="38.1" r=".32"/>
<circle cx="237.7" cy="34.7" r=".32"/>
<circle cx="214.2" cy="28" r=".32"/>
<circle cx="219.3" cy="28" r=".32"/>
<circle cx="110.3" cy="167.2" r=".32"/>
<circle cx="127.1" cy="150.4" r=".32"/>
<circle cx="117" cy="150.4" r=".32"/>
<circle cx="180.7" cy="61.5" r=".32"/>
<circle cx="180.7" cy="71.6" r=".32"/>
<circle cx="167.3" cy="61.5" r=".32"/>
<circle cx="167.3" cy="64.9" r=".32"/>
<circle cx="175.7" cy="61.5" r=".32"/>
<circle cx="150.5" cy="68.3" r=".32"/>
<circle cx="175.7" cy="71.6" r=".32"/>
<circle cx="150.5" cy="61.5" r=".32"/>
<circle cx="169" cy="95.1" r=".32"/>
<circle cx="169" cy="105.1" r=".32"/>
<circle cx="155.6" cy="98.4" r=".32"/>
<circle cx="155.6" cy="95.1" r=".32"/>
<circle cx="163.9" cy="95.1" r=".32"/>
<circle cx="163.9" cy="105.1" r=".32"/>
<circle cx="138.8" cy="101.8" r=".32"/>
<circle cx="138.8" cy="95.1" r=".32"/>
<circle cx="111.9" cy="95.1" r=".32"/>
<circle cx="105.3" cy="167.2" r=".32"/>
<circle cx="232.6" cy="150.4" r=".32"/>
<circle cx="222.6" cy="150.4" r=".32"/>
<circle cx="215.9" cy="167.2" r=".32"/>
<circle cx="210.9" cy="167.2" r=".32"/>
<circle cx="66.7" cy="38.1" r=".32"/>
<circle cx="73.4" cy="86.7" r=".32"/>
<circle cx="68.4" cy="86.7" r=".32"/>
<circle cx="68.4" cy="78.3" r=".32"/>
<circle cx="90.1" cy="101.8" r=".32"/>
<circle cx="266.2" cy="61.5" r=".32"/>
<circle cx="271.2" cy="61.5" r=".32"/>
<circle cx="266.2" cy="71.6" r=".32"/>
<circle cx="271.2" cy="71.6" r=".32"/>
<circle cx="257.8" cy="61.5" r=".32"/>
<circle cx="241" cy="68.3" r=".32"/>
<circle cx="257.8" cy="64.9" r=".32"/>
<circle cx="241" cy="61.5" r=".32"/>
<circle cx="220.9" cy="61.5" r=".32"/>
<circle cx="214.2" cy="61.5" r=".32"/>
<circle cx="53.3" cy="38.1" r=".32"/>
<circle cx="48.2" cy="38.1" r=".32"/>
<circle cx="49.9" cy="38.1" r=".32"/>
<circle cx="71.7" cy="31.4" r=".32"/>
<circle cx="51.6" cy="38.1" r=".32"/>
</g>
<text font-size="5.3" fill="#400000" x="9.7" y="14.5">06 POWER</text>
<text font-size="3" x="228.1" y="193.2">BPi-W2</text>
<text font-size="2.3" x="234.9" y="188.1">SINOVOIP CO.,LIMITED</text>
<text font-size="2.2" x="228.1" y="197.4">POWER</text>
<g font-size="1.7" fill="#00f">
<text x="174" y="98.1">Ra</text>
<text x="187.4" y="98.1">Rb</text>
</g>
<g font-size="1.7">
<text x="222.6" y="197.1">A3</text>
<text x="275.1" y="196.9">V1.1</text>
<text x="228.1" y="200.3">Friday, June 14, 2019</text>
<text x="261.7" y="200.3">6</text>
<text x="271.7" y="200.3">20</text>
</g>
<g font-size="1.5" fill="#000080">
<text x="44.9" y="22.7">CN34</text>
<text x="60" y="21">CN3</text>
<text x="60" y="22.7">NC\DC-0005</text>
<text x="44.9" y="24.4">DC-090</text>
<text x="113.7" y="29.4">D2</text>
<text x="115.3" y="27.7">WSB5510M</text>
<text x="137.1" y="27.7">U5</text>
<text x="142.2" y="24.4">C45</text>
<text x="147.2" y="24.4">104</text>
<text x="152.2" y="27.7">L1</text>
<text x="155.6" y="27.7">ZPWM-6030MA-6R8M</text>
<text x="224.3" y="26">U6</text>
<text x="239.4" y="26">L2</text>
<text x="244.4" y="26">WIP252012P-2R2ML</text>
<text x="88.5" y="31.1">R50</text>
<text x="95.2" y="31.1">NC\0R</text>
<text x="123.7" y="34.4">C48</text>
<text x="152.2" y="32.7">C46</text>
<text x="160.6" y="32.7">22pF</text>
<text x="172.3" y="34.4">C49</text>
<text x="180.7" y="34.4">C50</text>
<text x="214.2" y="35.8">10uF/6.3V</text>
<text x="214.4" y="32.6">C51</text>
<text x="239.4" y="31.1">C47</text>
<text x="241" y="34.4">R52</text>
<text x="247.8" y="31.1">22pF</text>
<text x="247.8" y="34.4">82K5-1%</text>
<text x="256.2" y="34.4">22uF/6.3V</text>
<text x="259.5" y="31.1">C52</text>
<text x="76.8" y="37.8">C53</text>
<text x="76.8" y="41.1">104</text>
<text x="81.8" y="37.8">R55</text>
<text x="96.9" y="37.8">Q2</text>
<text x="123.7" y="37.8">10uF/16V</text>
<text x="137.1" y="39.5">SY8113B</text>
<text x="153.9" y="39.5">R53</text>
<text x="153.9" y="36.1">R51</text>
<text x="160.6" y="39.5">14K-1%</text>
<text x="160.6" y="36.1">105K-1%</text>
<text x="169" y="37.8">22uF/6.3V</text>
<text x="180.7" y="37.8">104</text>
<text x="224.3" y="37.8">SY8089AAAC</text>
<text x="241" y="37.8">R54</text>
<text x="247.8" y="37.8">18K2-1%</text>
<text x="63.4" y="46.2">R56</text>
<text x="81.8" y="42.8">1M</text>
<text x="86.8" y="46.2">WPM3022</text>
<text x="63.4" y="51.2">0R</text>
<text x="79.5" y="52.9">R57</text>
<text x="79.5" y="54.9">100K</text>
<text x="115.3" y="59.6">WSB5510M</text>
<text x="137.1" y="59.6">U7</text>
<text x="142.2" y="56.2">C55</text>
<text x="147.2" y="56.2">104</text>
<text x="152.2" y="59.6">L3</text>
<text x="155.6" y="59.6">ZPWM-6030MA-6R8M</text>
<text x="227.7" y="59.6">U20</text>
<text x="232.7" y="56.2">C155</text>
<text x="237.7" y="56.2">104</text>
<text x="242.7" y="59.6">L13 ZPWM-6030MA-6R8M</text>
<text x="113.7" y="61.3">D3</text>
<text x="152.2" y="64.6">C56</text>
<text x="160.6" y="64.6">22pF</text>
<text x="242.7" y="64.6">C157</text>
<text x="251.1" y="64.6">22pF</text>
<text x="123.7" y="68">C58</text>
<text x="123.7" y="71.3">10uF/16V</text>
<text x="137.1" y="71.3">SY8113B</text>
<text x="153.9" y="71.3">R60</text>
<text x="153.9" y="68">R59</text>
<text x="160.6" y="71.3">14K-1%</text>
<text x="160.6" y="68">105K-1%</text>
<text x="169" y="69.7">22uF/6.3V</text>
<text x="172.3" y="66.3">C59</text>
<text x="180.7" y="66.3">C60</text>
<text x="180.7" y="69.7">104</text>
<text x="214.2" y="68">C158</text>
<text x="214.2" y="71.3">10uF/6.3V</text>
<text x="227.7" y="71.3">SY8113B</text>
<text x="244.4" y="68">R247</text>
<text x="244.4" y="71.3">R248</text>
<text x="251.1" y="68">100K-1%</text>
<text x="251.1" y="71.3">18K2-1%</text>
<text x="259.5" y="69.7">22uF/6.3V</text>
<text x="262.8" y="66.3">C156</text>
<text x="271.2" y="66.3">C154</text>
<text x="271.2" y="69.7">104</text>
<text x="153.9" y="74.6">R62</text>
<text x="160.6" y="74.6">4K7</text>
<text x="68.4" y="81.4">C63</text>
<text x="73.4" y="79.7">R65</text>
<text x="56.6" y="86.4">R66</text>
<text x="63.4" y="86.4">120R</text>
<text x="68.4" y="84.7">104</text>
<text x="73.4" y="84.7">10K</text>
<text x="77.9" y="89.8">Q3</text>
<text x="86.8" y="88.1">WNM2024</text>
<text x="130.4" y="89.8">C62</text>
<text x="135.5" y="89.8">104</text>
<text x="125.4" y="93.1">U9</text>
<text x="140.5" y="93.1">L4</text>
<text x="143.8" y="93.1">ZPWM-6030MA-6R8M</text>
<text x="170.6" y="94.8">R63</text>
<text x="177.4" y="94.8">0R</text>
<text x="184.1" y="94.8">R64</text>
<text x="190.8" y="94.8">NC\0R</text>
<text x="226" y="93.1">U8</text>
<text x="112" y="101.5">C65</text>
<text x="140.5" y="98.1">C64</text>
<text x="142.2" y="101.5">R68</text>
<text x="148.8" y="101.5">105K-1%</text>
<text x="148.8" y="98.1">22pF</text>
<text x="160.6" y="99.8">C66</text>
<text x="169" y="99.8">C67</text>
<text x="214.2" y="98.1">C57</text>
<text x="214.2" y="101.5">1uF</text>
<text x="242.7" y="98.1">R58</text>
<text x="242.7" y="99.8">49K9-1%</text>
<text x="251.1" y="99.8">C61</text>
<text x="86.8" y="104.8">C68</text>
<text x="112" y="104.8">10uF/16V</text>
<text x="125.4" y="104.8">SY8113B</text>
<text x="142.2" y="104.8">R67</text>
<text x="148.8" y="104.8">14K-1%</text>
<text x="157.2" y="103.2">22uF/6.3V</text>
<text x="169" y="103.2">104</text>
<text x="226" y="104.8">G9141</text>
<text x="242.7" y="104.8">R61</text>
<text x="242.7" y="106.5">33K2-1%</text>
<text x="251.1" y="103.2">4.7uF/6.3V</text>
<text x="83.5" y="108.2">10uF/6.3V</text>
<text x="117" y="143.4">R69</text>
<text x="127.1" y="143.4">C69</text>
<text x="222.6" y="143.4">R70</text>
<text x="232.7" y="143.4">C70</text>
<text x="117" y="148.4">100K</text>
<text x="127.1" y="146.7">104</text>
<text x="222.6" y="148.4">100K</text>
<text x="232.7" y="146.7">104</text>
<text x="117" y="155.1">R71</text>
<text x="135" y="155.1">Q4</text>
<text x="222.6" y="155.1">R72</text>
<text x="240.6" y="155.1">Q5</text>
<text x="117" y="160.2">4K7</text>
<text x="131.1" y="157.2">WPM3022</text>
<text x="222.6" y="160.2">4K7</text>
<text x="236.7" y="157.2">WPM3022</text>
<text x="93.6" y="166.8">R73</text>
<text x="100.2" y="166.8">120R</text>
<text x="117" y="166.8">Q6</text>
<text x="199.1" y="166.8">R74</text>
<text x="205.9" y="166.8">120R</text>
<text x="222.6" y="166.8">Q7</text>
<text x="105.3" y="170.2">C71</text>
<text x="105.3" y="173.6">104</text>
<text x="117" y="168.5">WNM6002</text>
<text x="140.5" y="171.9">U10</text>
<text x="210.9" y="170.2">C72</text>
<text x="210.9" y="173.6">104</text>
<text x="222.6" y="168.5">WNM6002</text>
<text x="246.1" y="171.9">U11</text>
<text x="140.5" y="182">G524D1T11U</text>
<text x="246.1" y="182">G524D1T11U</text>
</g>
<g font-size="1.5" fill="#f00">
<text x="11" y="26.9">TC_PWR</text>
<text x="12.7" y="25.2">PD#</text>
<text x="125.7" y="29.4">12VR1</text>
<text x="87.2" y="47.8">ON/OFF</text>
<text x="125.7" y="61.2">12VR2</text>
<text x="127.4" y="64.4">TC_PWR</text>
<text x="143.5" y="75.5">TC_PWR</text>
<text x="47.9" y="87.2">PD#</text>
<text x="77.1" y="86.4">PD#A</text>
<text x="117.3" y="98.1">PD#A</text>
<text x="129.1" y="149.9">HDD0_PD</text>
<text x="234.7" y="149.9">HDD1_PD</text>
<text x="79.8" y="167.7">HDD0_PWR</text>
<text x="185.4" y="167.7">HDD0_PWR</text>
<text x="129.1" y="178.6">HDD0PWR</text>
<text x="234.7" y="178.6">HDD1PWR</text>
</g>
<g font-size="1.5">
<text x="44.9" y="26">DC-090</text>
<text x="60" y="24.4">DC-0005</text>
<text x="64.6" y="26.9" transform="rotate(-90 64.6 26.9)">2</text>
<text x="75.1" y="27.7">12V</text>
<text x="81.8" y="29.3">12V/3A</text>
<text x="98.6" y="27.7">12VD</text>
<text x="110.3" y="26">12VD</text>
<text x="135.1" y="29.4">5</text>
<text x="141.8" y="26.9" transform="rotate(-90 141.8 26.9)">1</text>
<text x="148.4" y="29.4">6</text>
<text x="179" y="26">5VD</text>
<text x="212.6" y="24.4">5VD</text>
<text x="222.2" y="27.7">4</text>
<text x="235.5" y="27.7">3</text>
<text x="261.2" y="24.4">3.3V_AUX</text>
<text x="56.2" y="31">1</text>
<text x="71.2" y="31">1</text>
<text x="88.1" y="35.2" transform="rotate(-90 88.1 35.2)">2</text>
<text x="94.8" y="35.2" transform="rotate(-90 94.8 35.2)">3</text>
<text x="95.2" y="32.7">R1206</text>
<text x="135.1" y="32.7">4</text>
<text x="222.2" y="31">1</text>
<text x="222.2" y="34.4">2</text>
<text x="235.5" y="34.4">5</text>
<text x="46.2" y="36.8" transform="rotate(-90 46.2 36.8)">3</text>
<text x="47.9" y="36.8" transform="rotate(-90 47.9 36.8)">4</text>
<text x="49.6" y="36.8" transform="rotate(-90 49.6 36.8)">5</text>
<text x="51.3" y="36.8" transform="rotate(-90 51.3 36.8)">6</text>
<text x="52.9" y="36.8" transform="rotate(-90 52.9 36.8)">2</text>
<text x="66.3" y="36.8" transform="rotate(-90 66.3 36.8)">3</text>
<text x="70.1" y="38.5">GND</text>
<text x="123.7" y="39.5">C0805</text>
<text x="135.1" y="36">2</text>
<text x="148.4" y="36">3</text>
<text x="170.6" y="39.5">C0805</text>
<text x="214.4" y="37.6">C0603</text>
<text x="257.8" y="36.1">C0805</text>
<text x="94.8" y="46.8" transform="rotate(-90 94.8 46.8)">1</text>
<text x="121.9" y="44.5">GND</text>
<text x="131.9" y="44.5">GND</text>
<text x="178.9" y="44.5">GND</text>
<text x="212.4" y="42.8">GND</text>
<text x="219.1" y="42.8">GND</text>
<text x="261" y="42.8">GND</text>
<text x="61.7" y="52.9">R1206</text>
<text x="110.3" y="57.9">12VD</text>
<text x="141.8" y="58.7" transform="rotate(-90 141.8 58.7)">1</text>
<text x="179" y="57.9">5V_TC</text>
<text x="212.6" y="57.9">5VD</text>
<text x="232.3" y="58.7" transform="rotate(-90 232.3 58.7)">1</text>
<text x="267.9" y="54.4">FOR 4G</text>
<text x="267.9" y="57.9">3.8V_4G</text>
<text x="63.7" y="61.3">PGND</text>
<text x="74.9" y="61.3">GND</text>
<text x="135.1" y="64.5">4</text>
<text x="135.1" y="61.2">5</text>
<text x="148.4" y="61.2">6</text>
<text x="225.6" y="64.5">4</text>
<text x="225.6" y="61.2">5</text>
<text x="238.9" y="61.2">6</text>
<text x="263.7" y="60.3">3.9V</text>
<text x="135.1" y="67.9">2</text>
<text x="148.4" y="67.9">3</text>
<text x="170.6" y="71.3">C0805</text>
<text x="225.6" y="67.9">2</text>
<text x="238.9" y="67.9">3</text>
<text x="261.2" y="71.3">C0805</text>
<text x="66.7" y="74.6">5VD</text>
<text x="121.9" y="76.3">GND</text>
<text x="123.7" y="73">C0805</text>
<text x="131.9" y="76.3">GND</text>
<text x="167.3" y="75.3">GND</text>
<text x="178.9" y="76.3">GND</text>
<text x="212.4" y="76.3">GND</text>
<text x="214.2" y="73">C0603</text>
<text x="222.5" y="76.3">GND</text>
<text x="269.4" y="76.3">GND</text>
<text x="83.1" y="87.2" transform="rotate(-90 83.1 87.2)">1</text>
<text x="110.3" y="91.4">12VD</text>
<text x="123.4" y="94.7">5</text>
<text x="130" y="92.3" transform="rotate(-90 130 92.3)">1</text>
<text x="136.7" y="94.7">6</text>
<text x="180.7" y="91.4">5VS</text>
<text x="194.1" y="91.4">5VD</text>
<text x="212.6" y="91.4">5VD</text>
<text x="223.9" y="94.7">1</text>
<text x="237.2" y="94.7">5</text>
<text x="249.4" y="91.4">2.5VD_DRAM</text>
<text x="75.1" y="98.1">3.3VD</text>
<text x="83.1" y="98.8" transform="rotate(-90 83.1 98.8)">3</text>
<text x="89.8" y="98.8" transform="rotate(-90 89.8 98.8)">2</text>
<text x="123.4" y="98.1">4</text>
<text x="123.4" y="101.4">2</text>
<text x="136.7" y="101.4">3</text>
<text x="177.4" y="96.4">R0603</text>
<text x="190.8" y="96.4">R0603</text>
<text x="223.9" y="98.1">3</text>
<text x="223.9" y="101.4">2</text>
<text x="237.2" y="101.4">4</text>
<text x="95.2" y="102.2">3.3VS</text>
<text x="112" y="106.5">C0805</text>
<text x="158.9" y="104.8">C0805</text>
<text x="212.6" y="106.5">GND</text>
<text x="219.3" y="106.5">GND</text>
<text x="85.2" y="109.9">C0603</text>
<text x="88.3" y="113.2">GND</text>
<text x="110.2" y="109.9">GND</text>
<text x="120.2" y="109.9">GND</text>
<text x="167.1" y="109.9">GND</text>
<text x="239.4" y="111.6">GND</text>
<text x="249.4" y="111.6">GND</text>
<text x="115.3" y="138.4">12V</text>
<text x="125.4" y="138.4">12V</text>
<text x="220.9" y="138.4">12V</text>
<text x="231" y="138.4">12V</text>
<text x="146.8" y="152.6" transform="rotate(-90 146.8 152.6)">1</text>
<text x="252.4" y="152.6" transform="rotate(-90 252.4 152.6)">1</text>
<text x="132.1" y="161.9">12V</text>
<text x="237.7" y="161.9">12V</text>
<text x="111.6" y="166.8">1</text>
<text x="116.6" y="164.3" transform="rotate(-90 116.6 164.3)">3</text>
<text x="140.1" y="164.2" transform="rotate(-90 140.1 164.2)">2</text>
<text x="146.8" y="164.2" transform="rotate(-90 146.8 164.2)">3</text>
<text x="157.2" y="165.9">12VS_HDD0</text>
<text x="217.3" y="166.8">1</text>
<text x="222.2" y="164.3" transform="rotate(-90 222.2 164.3)">3</text>
<text x="245.7" y="164.2" transform="rotate(-90 245.7 164.2)">2</text>
<text x="252.4" y="164.2" transform="rotate(-90 252.4 164.2)">3</text>
<text x="262.8" y="165.9">12VS_HDD1</text>
<text x="116.6" y="170.9" transform="rotate(-90 116.6 170.9)">2</text>
<text x="132.1" y="170.2">5VS</text>
<text x="138.4" y="173.5">5</text>
<text x="151.7" y="173.5">1</text>
<text x="222.2" y="170.9" transform="rotate(-90 222.2 170.9)">2</text>
<text x="237.7" y="170.2">5VS</text>
<text x="244.1" y="173.5">5</text>
<text x="257.3" y="173.5">1</text>
<text x="103.4" y="178.6">GND</text>
<text x="115.1" y="176.9">GND</text>
<text x="138.4" y="175.2">3</text>
<text x="138.4" y="178.5">4</text>
<text x="151.7" y="178.5">2</text>
<text x="155.6" y="179.3">GND</text>
<text x="157.2" y="174.3">5VS_HDD0</text>
<text x="209" y="178.6">GND</text>
<text x="220.8" y="176.9">GND</text>
<text x="244.1" y="175.2">3</text>
<text x="244.1" y="178.5">4</text>
<text x="257.3" y="178.5">2</text>
<text x="261.2" y="179.3">GND</text>
<text x="262.8" y="174.3">5VS_HDD1</text>
<text x="221.4" y="190.2">Design Name</text>
<text x="221.4" y="195.2">Size</text>
<text x="228.1" y="195.2">Page Name</text>
<text x="275.1" y="195.2">Rev</text>
<text x="221.4" y="200.2">Date:</text>
<text x="255" y="200.2">Sheet</text>
<text x="268.4" y="200.2">of</text>
</g>
<g font-size="1.5" fill="#004080">
<text x="225.1" y="28.8">VIN</text>
<text x="231.7" y="28.8">LX</text>
<text x="138" y="33.8">EN</text>
<text x="138" y="30.5">VIN</text>
<text x="142.9" y="30.9" transform="rotate(-90 142.9 30.9)">BS</text>
<text x="144.5" y="30.5">LX</text>
<text x="225.1" y="32.1">EN</text>
<text x="225.1" y="35.5">GND</text>
<text x="231.6" y="35.5">FB</text>
<text x="138" y="37.1">GND</text>
<text x="144.4" y="37.1">FB</text>
<text x="138" y="65.6">EN</text>
<text x="138" y="62.3">VIN</text>
<text x="142.9" y="62.8" transform="rotate(-90 142.9 62.8)">BS</text>
<text x="144.5" y="62.3">LX</text>
<text x="228.5" y="65.6">EN</text>
<text x="228.5" y="62.3">VIN</text>
<text x="233.4" y="62.8" transform="rotate(-90 233.4 62.8)">BS</text>
<text x="235" y="62.3">LX</text>
<text x="138" y="69">GND</text>
<text x="144.4" y="69">FB</text>
<text x="228.5" y="69">GND</text>
<text x="234.9" y="69">FB</text>
<text x="126.2" y="95.8">VIN</text>
<text x="132.8" y="95.8">LX</text>
<text x="226.8" y="95.8">IN</text>
<text x="232" y="95.8">OUT</text>
<text x="126.2" y="99.2">EN</text>
<text x="131.1" y="96.3" transform="rotate(-90 131.1 96.3)">BS</text>
<text x="226.8" y="99.2">SHDN</text>
<text x="126.2" y="102.5">GND</text>
<text x="132.7" y="102.5">FB</text>
<text x="226.8" y="102.5">GND</text>
<text x="232.3" y="102.5">SET</text>
<text x="141.3" y="176.3">/OC</text>
<text x="141.3" y="179.6">EN</text>
<text x="141.3" y="174.6">VIN</text>
<text x="146.3" y="179.6">GND</text>
<text x="146.5" y="174.6">OUT</text>
<text x="246.9" y="176.3">/OC</text>
<text x="246.9" y="179.6">EN</text>
<text x="246.9" y="174.6">VIN</text>
<text x="251.9" y="179.6">GND</text>
<text x="252.1" y="174.6">OUT</text>
</g>
<g font-size="1.2">
<text x="35.4" y="7.5">5</text>
<text x="90.1" y="7.5">4</text>
<text x="144.9" y="7.5">3</text>
<text x="199.6" y="7.5">2</text>
<text x="254.4" y="7.5">1</text>
<text x="6.8" y="33.1">D</text>
<text x="282.2" y="33.1">D</text>
<text x="6.8" y="81.2">C</text>
<text x="282.2" y="81.2">C</text>
<text x="6.8" y="129.4">B</text>
<text x="282.2" y="129.4">B</text>
<text x="6.8" y="177.5">A</text>
<text x="282.2" y="177.5">A</text>
<text x="35.4" y="201.8">5</text>
<text x="90.1" y="201.8">4</text>
<text x="144.9" y="201.8">3</text>
<text x="199.6" y="201.8">2</text>
<text x="254.4" y="201.8">1</text>
</g>
<text font-size="1.1" x="207.3" y="199.5">http://www.banana-pi.org</text>
</svg>
